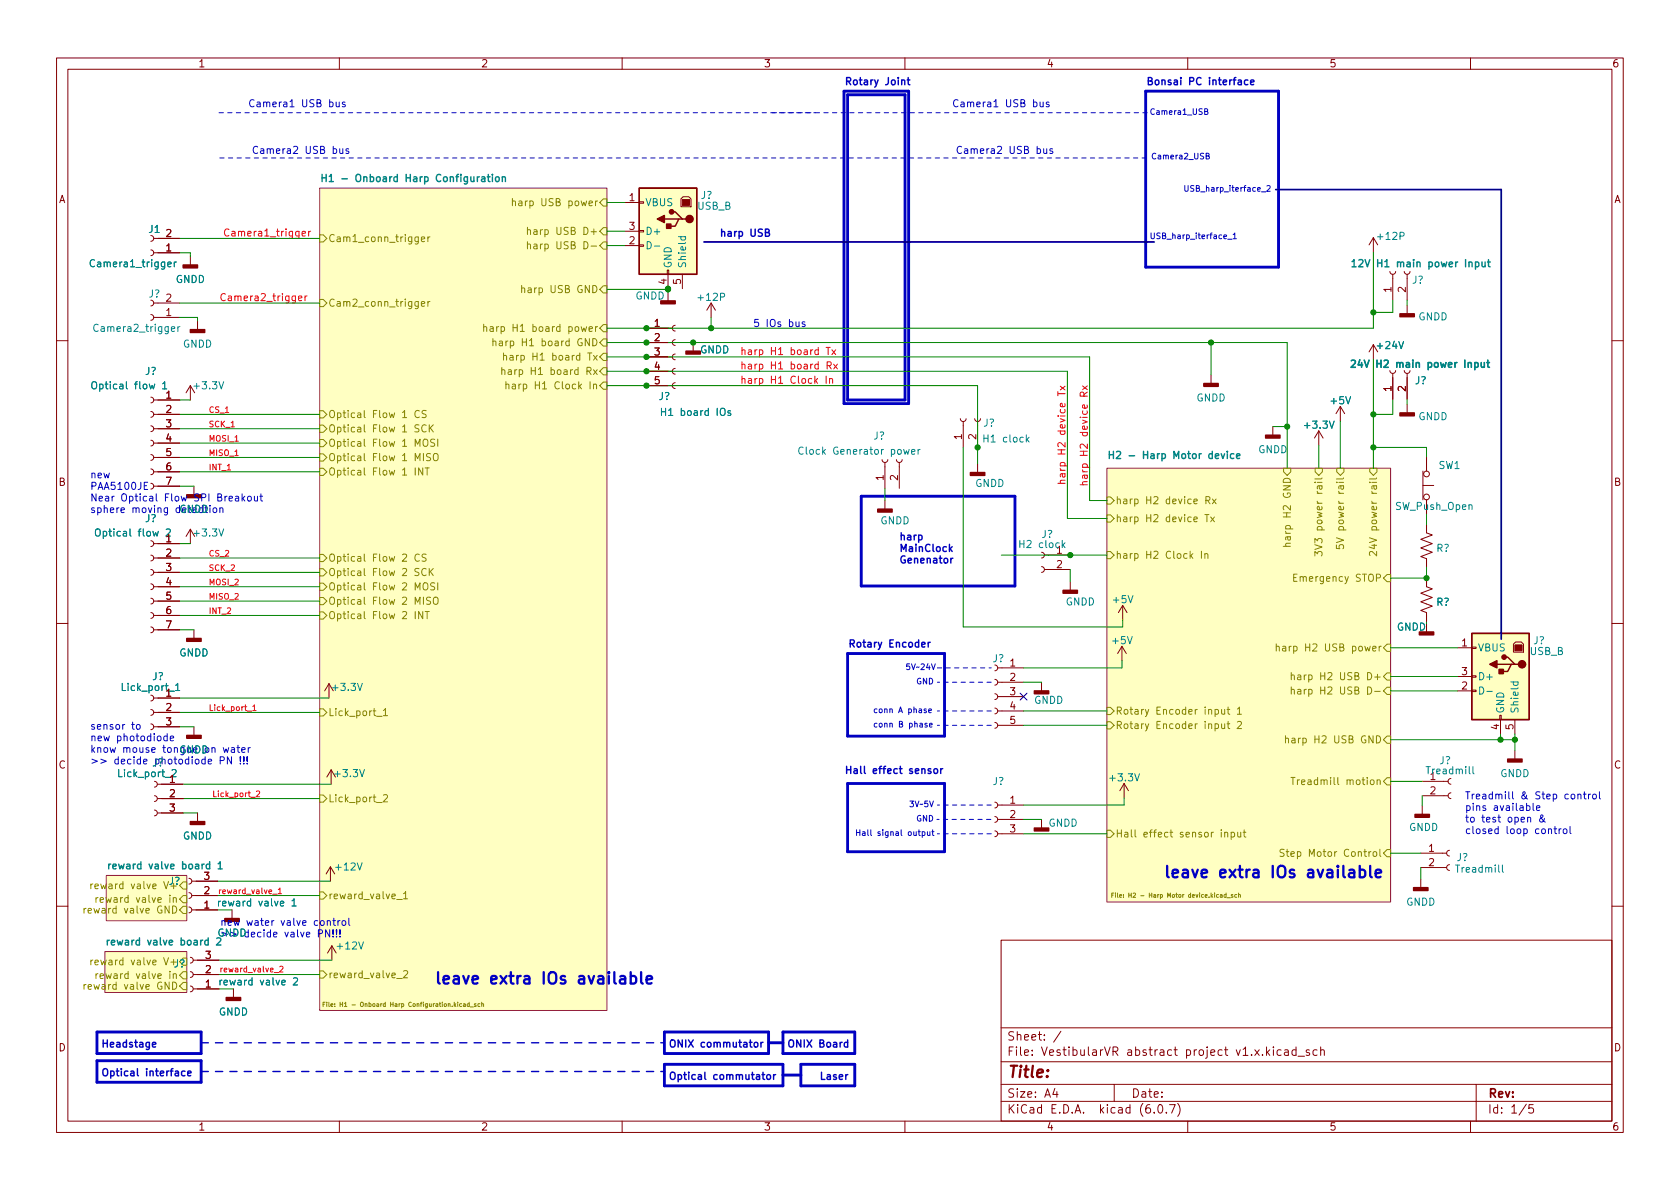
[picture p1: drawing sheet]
<svg xmlns="http://www.w3.org/2000/svg" width="297mm" height="210mm" viewBox="0 0 297 210" stroke-linecap="round" stroke-linejoin="round" font-family="sans-serif">
<g fill="none" stroke="#840000" stroke-width=".18">
<path d="M10 10.2h277v190.1h-277zM12 12.2h273v186.1h-273zM60 10.2v2M110 10.2v2M160 10.2v2M210 10.2v2M260 10.2v2M110.5 35.8h2.5M113 35.7h.8v.2h-.8zM120.4 35.2l.4-.4h1l.4 .4v1.4h-1.8zM26.7 41.7l.3 .1 .2 .4-.2 .3-.3 .2M26.7 44.2l.3 .1 .2 .4-.2 .4-.3 .1"/>
<path d="M26.7 53.1l.3 .1 .2 .4-.2 .3-.3 .2M26.7 55.6l.3 .2 .2 .3-.2 .4-.3 .1M27.2 42.2h4.5M27.2 44.7h4.5M27.2 53.6h4.5M27.2 56.1h4.5M33.7 45.3v1.6M34.9 56.8v1.5M110.5 43.4h2.5M110.5 40.9h2.5M113 43.3h.8v.3h-.8zM113 40.8h.8v.2h-.8z"/>
<path d="M114.3 58h4.6M118 47.7h.2v.8h-.2zM118.1 48.5v2.5M118.1 51.7v1.5M119.4 57.5l-.4 .2-.1 .3 .1 .4 .4 .1M120.6 48.5v2.5M125.7 53.6l-.7 1.3M125.7 53.6v2.5M125.7 53.6l.8 1.3M242.8 42v2.6M242.8 42l-.7 1.3M242.8 42l.8 1.3"/>
<path d="M245.7 48l.2 .4 .4 .1 .3-.1 .2-.4M246.3 48.5v4.6M248.3 48l.1 .4 .4 .1 .4-.1 .1-.4M248.8 48.5v4.6M248.8 54v1.5M10 60.2h2M26.7 77.8l.3 .2 .2 .4-.2 .3-.3 .2M26.7 75.3l.3 .2 .2 .3-.2 .4-.3 .1M26.7 72.8l.3 .1 .2 .4-.2 .3-.3 .2M26.7 70.2l.3 .2 .2 .3-.2 .4-.3 .1M27.2 78.4h4.5M27.2 75.8h4.5"/>
<path d="M27.2 73.3h4.5M27.2 70.7h4.5M33.7 68.2v2.5M33.7 68.2l-.8 1.3M33.7 68.2l.7 1.3M114.3 68.2h4.6M114.3 65.7h4.6M114.3 63.1h4.6M114.3 60.6h4.6M119.4 67.7l-.4 .1-.1 .4 .1 .4 .4 .1M119.4 65.1l-.4 .2-.1 .4 .1 .3 .4 .2M119.4 62.6l-.4 .2-.1 .3 .1 .4 .4 .1"/>
<path d="M119.4 60.1l-.4 .1-.1 .4 .1 .3 .4 .2M122.6 60.6v1.5M169.8 74l.1 .4 .4 .1 .4-.1 .1-.4M170.3 74.5v4.6M172.3 74l.2 .4 .3 .1 .4-.1 .2-.4M172.8 74.5v4.6M214.1 66.3v1.5M225 75.4v1.6M233.2 76.2l-.8 1.3M233.2 76.2v2.5M233.2 76.2l.7 1.3M237 71.9l-.8 1.2"/>
<path d="M237 71.9v2.5M237 71.9l.7 1.2M242.8 61l-.7 1.2M242.8 61v2.5M242.8 61l.8 1.2M245.7 65.5l.2 .4 .4 .1 .3-.1 .2-.4M246.3 66v4.6M248.3 65.5l.1 .4 .4 .1 .4-.1 .1-.4M248.8 66v4.6M248.8 71.5v1.5M285 60.2h2M26.7 98.2l.3 .1 .2 .4-.2 .3-.3 .2"/>
<path d="M26.7 95.6l.3 .2 .2 .3-.2 .4-.3 .1M26.7 85.5l.3 .1 .2 .4-.2 .3-.3 .2M26.7 82.9l.3 .2 .2 .3-.2 .4-.3 .1M26.7 80.4l.3 .1 .2 .4-.2 .4-.3 .1M27.2 98.7h4.5M27.2 96.1h4.5M27.2 86h4.5M27.2 83.4h4.5M27.2 80.9h4.5M33.7 93.6v2.5M33.7 93.6l-.8 1.3M33.7 93.6l.7 1.3"/>
<path d="M34.3 86v1.5M156 81.3l.1 .3 .4 .2 .3-.2 .2-.3M156.5 81.8v4.6M156.5 88.5v1.5M158.5 81.3l.1 .3 .4 .2 .4-.2 .1-.3M159 81.8v4.6M172.8 82v1.6M184.2 97.7l.3 .1 .2 .4-.2 .3-.3 .2M184.7 98.2h4.5M251.6 83.3v5.1M251.6 85.8h1.9M252.2 92.7v1.5l1 .4-2 .8 2 .7-2 .8 2 .8-2 .7 1 .4v1.5"/>
<path d="M252.2 80.8v2.5M10 110.2h2M26.7 110.9l.3 .1 .2 .4-.2 .3-.3 .2M26.7 108.3l.3 .2 .2 .3-.2 .4-.3 .1M26.7 105.8l.3 .1 .2 .4-.2 .4-.3 .1M26.7 103.2l.3 .2 .2 .4-.2 .3-.3 .2M26.7 100.7l.3 .2 .2 .3-.2 .4-.3 .1M27.2 111.4h4.5M27.2 108.8h4.5M27.2 106.3h4.5M27.2 103.8h4.5M27.2 101.2h4.5"/>
<path d="M34.3 111.4v1.5M175.9 117.6l.4 .1 .1 .4-.1 .4-.4 .1M176.4 118.1h4.6M184.2 100.2l.3 .1 .2 .4-.2 .4-.3 .1M184.7 100.7h4.5M189.2 102.9v1.5M198.4 114.3l-.8 1.3M198.4 114.3v2.5M198.4 114.3l.7 1.3M198.5 107.1l-.8 1.2M198.5 107.1v2.5M198.5 107.1l.8 1.2"/>
<path d="M252.2 102.2v1.6l1 .3-2 .8 2 .8-2 .7 2 .8-2 .7 1 .4v1.5M257.7 114.5h2.5M257.7 119.6h2.5M260.2 119.5h.8v.3h-.8zM260.2 114.4h.8v.3h-.8zM268 113.5h1l.4 .4v1.4h-1.8v-1.4zM285 110.2h2M26.7 128l.3 .2 .2 .3-.2 .4-.3 .1M26.7 125.5l.3 .1 .2 .4-.2 .3-.3 .2M26.7 122.9l.3 .2 .2 .3-.2 .4-.3 .1M27.2 128.5h4.5M27.2 126h4.5"/>
<path d="M27.2 123.4h4.5M27.3 138.2l.4 .1 .1 .4-.1 .3-.4 .2M27.8 138.7h4.6M34.3 128.5v1.5M58.2 120.9l-.8 1.3M58.2 120.9v2.5M58.2 120.9l.7 1.3M58.5 136.1l-.7 1.3M58.5 136.1v2.6M58.5 136.1l.8 1.3M175.9 127.8l.4 .1 .1 .4-.1 .3-.4 .2M175.9 125.2l.4 .2 .1 .3-.1 .4-.4 .1"/>
<path d="M175.9 122.7l.4 .1 .1 .4-.1 .3-.4 .2M175.9 120.1l.4 .2 .1 .3-.1 .4-.4 .2M176.4 128.3h4.6M176.4 125.7h4.6M176.4 123.2h4.6M176.4 120.6h4.6M184.1 120.6v1.6M198.8 138.6l-.8 1.2M198.8 138.6v2.5M198.8 138.6l.7 1.2M251.5 138.2h4.5M256.5 137.7l-.3 .1-.2 .4 .2 .3 .3 .2"/>
<path d="M257.7 122.2h2.5M260.2 122h.8v.3h-.8zM265.2 126.5h.2v.7h-.2zM265.3 127.2v2.6M267.8 127.2v2.6M267.8 132.7v1.5M27.3 143.3l.4 .1 .1 .4-.1 .3-.4 .2M27.3 140.7l.4 .2 .1 .3-.1 .4-.4 .1M27.8 143.8h4.6M27.8 141.2h4.6M33.4 155.3l.4 .2 .1 .3-.1 .4-.4 .1M33.4 157.9l.4 .1 .1 .4-.1 .3-.4 .2"/>
<path d="M33.9 155.8h4.6M33.9 158.4h4.6M34.9 143.8v1.5M58.4 153.3l-.7 1.3M58.4 153.3v2.5M58.4 153.3l.8 1.3M175.9 146.9l.4 .2 .1 .3-.1 .4-.4 .1M175.9 144.4l.4 .1 .1 .4-.1 .4-.4 .1M175.9 141.9l.4 .1 .1 .4-.1 .3-.4 .2M176.4 147.4h4.6M176.4 144.9h4.6M176.4 142.4h4.6"/>
<path d="M184.1 144.9v1.5M251.2 155.4v1.6M251.2 153.4h4.6M251.2 150.9h4.6M251.5 142.5v1.5M251.5 140.7h4.5M256.3 152.9l-.4 .2-.1 .3 .1 .4 .4 .1M256.3 150.4l-.4 .1-.1 .4 .1 .3 .4 .2M256.5 140.2l-.3 .2-.2 .3 .2 .4 .3 .1M10 160.2h2M33.4 160.4l.4 .1 .1 .4-.1 .4-.4 .1M33.7 169.3l.3 .1 .2 .4-.2 .4-.3 .1"/>
<path d="M33.7 171.8l.3 .2 .2 .3-.2 .4-.3 .1M33.7 174.4l.3 .1 .2 .4-.2 .3-.3 .2M33.9 160.9h4.6M34.2 169.8h4.5M34.2 172.3h4.5M34.2 174.9h4.5M41 160.9v1.5M41.3 174.9v1.5M58.7 167.3l-.8 1.2M58.7 167.3v2.5M58.7 167.3l.7 1.2M177 166.3h108v32h-108z"/>
<path d="M285 160.2h2M60 198.3v2M110 198.3v2M160 198.3v2M177 194.8h108M177 191.8h108M177 187.8h108M177 181.8h108M186.5 192.5l-.4 1h1M186.9 193v1M187.6 182.4l-1.3 1.9M197 191.8v3"/>
<path d="M204.1 196.7v.1M204.9 195.4l.2-.1a.81 .81 0 0 1 .6 .7 .81 .81 0 0 1-.3 .8h-.2a.81 .81 0 0 1-.6-.6 .81 .81 0 0 1 .3-.8zM206.2 196.7v.1M206.8 195.3h1l-.7 1.5M208.2 195.1a1.72 1.72 0 0 1 0 2.3M210 198.3v2M224.1 186.1l.4 .5M224.5 185.6l-.6 .6M225.1 185.1v.2M225.1 185.6v1M226.5 185.7l-.4-.1-.3 .3v.4l.1 .3h.6M227.1 185.7h.6l.1 .9"/>
<path d="M227.8 186l-.5 .1a.29 .29 0 0 0-.2 .2 .29 .29 0 0 0 .2 .3h.5M229.1 185.7l-.4-.1-.3 .3v.4l.2 .3h.5M229.1 185.1v1.5M229.5 186.8h1.1M231.5 185.7l-.4-.1-.2 .2 .1 .3 .5 .1v.4h-.6M232.9 185.7l-.5-.1-.3 .3v.4l.2 .3h.6M233.5 185.8l.2-.2 .4 .1v.9M233.5 185.1v1.5M260 198.3v2M261 191.8v6.5M269.9 195.3l-1.3 1.9M271.1 195.3h-.7l-.1 .7 .2-.1 .5 .1 .2 .2-.1 .5-.2 .1-.6-.1"/>
<circle cx="252.2" cy="87.9" r=".51"/>
<circle cx="252.2" cy="83.8" r=".51"/>
</g>
<g fill="#ffffc2" stroke="#ffffc2" stroke-width=".18">
<path d="M18.8 154.8h14.2v8h-14.2z"/>
<path d="M18.5 168.3h14.5v7.2h-14.5z"/>
<path d="M56.5 33.3h50.8v145.4h-50.8z"/>
<path d="M195.7 82.8h50.2v76.7h-50.2z"/>
<path d="M260.2 112h10.2v15.2h-10.2z"/>
<path d="M113 33.3h10.2v15.2h-10.2z"/>
</g>
<path d="M56.5 33.3h50.8v145.4h-50.8zM195.7 82.8h50.2v76.7h-50.2zM18.8 154.8h14.2v8h-14.2zM18.5 168.3h14.5v7.2h-14.5z" fill="none" stroke="#840084" stroke-width=".18"/>
<g fill="none" stroke="#848400" stroke-width=".18">
<path d="M90.6 35.7l.2-.2 .3 .1v.8M90.6 35.1v1.3M106 35.8l.7-.6h.6v1.2h-.6zM56.5 53h.6l.7 .6-.7 .6h-.6zM56.5 41.5h.6l.7 .7-.7 .6h-.6zM74.5 53.7l.6-.1-.1-.2-.3-.1-.2 .2 .1 .6h.4M74.5 42.3l.6-.1-.1-.3h-.3l-.2 .2 .1 .6h.4M75.7 41.9v.8M75.7 53.3v.9M76 53.3l-.3 .3M76 41.9l-.3 .2M85.5 57.9l.2-.1h.3l.1 .8"/>
<path d="M85.5 57.3v1.3M86.7 57.8h.5v.8M87.2 59.9v1.2M87.2 58.1h-.4l-.2 .2 .2 .3 .4-.1M92.2 51l.2-.1 .3 .1 .1 .7M92.2 50.5v1.2M93.3 43.3l.1-.1h.3l.1 .8M93.3 40.7l.1-.1 .3 .1 .1 .8M93.3 40.2v1.3M93.3 42.7v1.3M94.4 43.2h.5l.1 .8M94.4 40.7h.5l.1 .8"/>
<path d="M95 43.5h-.5l-.2 .2 .2 .3 .5-.1M95 40.9l-.5 .1-.2 .2 .2 .3 .5-.1M105.7 57.8l-.4 .2M106 40.9l.7-.6h.6v1.2h-.6zM106.7 42.8h.6v1.3h-.6l-.7-.7zM106.7 50.5h.6v1.3h-.6l-.7-.6zM106.7 59.9h.6v1.3h-.6l-.7-.6zM106.7 57.4h.6v1.3h-.6l-.7-.7zM56.5 77.7h.6l.7 .7-.7 .6h-.6zM56.5 75.2h.6l.7 .6-.7 .6h-.6zM56.5 72.6h.6l.7 .7-.7 .6h-.6zM74.1 75.2l-.5-.1-.2 .1v.4l.6 .2 .1 .3-.3 .3-.4-.1"/>
<path d="M74.1 72.7a.6 .6 0 0 0-.8 .4 .6 .6 0 0 0 .6 .7l.2-.1M74.9 77.8l.2-.1a.43 .43 0 0 1 .6 .4v.4a.42 .42 0 0 1-.5 .4 .42 .42 0 0 1-.4-.4zM75.3 75.2a.6 .6 0 0 0-.8 .5 .6 .6 0 0 0 .6 .7l.2-.1M75.3 72.6h-.4l-.2 .1v.4l.5 .2 .1 .3-.2 .2h-.5M75.9 75.1v1.3M76.1 75.7l.5 .7M76.6 75.1l-.7 .7M76.9 77.7h-.5l-.2 .1v.3l.5 .3 .2 .3-.3 .2h-.5M77.4 77.7v1.2M87.2 60.4l.1-.1 .3 .1 .1 .7M88.3 60.4h.5v.7M88.7 65.5l.2-.1h.3l.1 .8"/>
<path d="M88.7 65v1.2M88.8 60.6l-.4 .1-.2 .1 .2 .3h.4M89 63l.2-.2 .3 .1 .1 .8M89 62.4v1.3M89.4 68l.2-.1 .3 .1 .1 .8M89.4 67.5v1.3M89.9 65.4h.5v.8M90.2 62.9h.5v.8M90.4 65.7h-.4l-.2 .2 .2 .3h.4M90.6 68h.5v.8M90.7 63.1l-.4 .1-.2 .2 .2 .3 .4-.1M91.1 68.2l-.4 .1-.2 .2 .2 .3 .4-.1"/>
<path d="M106 65.7l.7-.7h.6v1.3h-.6zM106.7 67.6h.6v1.2h-.6l-.7-.6zM106.7 62.5h.6v1.2h-.6l-.7-.6zM56.5 82.8h.6l.7 .6-.7 .7h-.6zM56.5 80.3h.6l.7 .6-.7 .6h-.6zM56.5 98h.6l.7 .7-.7 .6h-.6zM73.4 82.7v1.3M74.1 98.1a.6 .6 0 0 0-.8 .4 .6 .6 0 0 0 .6 .7l.2-.1M74.7 82.7v1.3l-.7-1.3v1.3M74.9 80.2v1.3M75.2 82.7h.7M75.3 98h-.4l-.2 .1v.4l.5 .2 .1 .3-.2 .2h-.5"/>
<path d="M75.5 82.7v1.3M76.1 80.3l-.4-.1-.2 .1v.4l.5 .2 .1 .3-.2 .3-.5-.1M76.8 80.3l.1-.1a.43 .43 0 0 1 .6 .4v.4a.42 .42 0 0 1-.5 .5 .42 .42 0 0 1-.4-.5v-.4zM195.7 87.9h.6l.7 .6-.7 .6h-.6zM195.7 91.1h.6l.7 .6-.7 .6h-.6zM195.7 97.5h.6l.7 .7-.7 .6h-.6zM210.5 98.3l.4 .4M210.9 97.9l-.5 .5M212.4 97.5v1.2M213 98l.2-.1 .3 .1 .1 .7M213 91h.8M213 97.9v.8"/>
<path d="M213.2 88.5l.6-.1 .1-.2v-.3l-.7-.1v1.3M213.4 91v1.3M213.5 88.5l.4 .6M214.1 91.4l.6 .9M214.4 88.2l.6 .9M214.7 91.4l-.6 .9M215 88.2l-.6 .9M226.9 96.6h1.3M226.9 82.8h1.3v.6l-.6 .7-.7-.7zM228.2 96.1h-.8l-.1 .3 .1 .2M232.5 98.3v-.8l.5 .4 .1-.3h.5l.1 .2-.1 .5M232.5 96.3l1.2 .4-1.2 .5"/>
<path d="M232.5 82.8h1.3v.6l-.6 .7-.7-.7zM236.3 96.4v.6h.6l-.1-.1v-.5l.2-.1 .4 .1 .2 .2-.2 .4M236.3 95.1l1.3 .4-1.3 .4M236.3 82.8h1.3v.6l-.6 .7-.7-.7zM242.2 82.8h1.3v.6l-.7 .7-.6-.7zM243 96.2v.8l-.9-.3M243.4 97.5v.8l-.9-.8-.4 .3 .1 .4M56.5 100.6h.6l.7 .6-.7 .6h-.6zM56.5 105.7h.6l.7 .6-.7 .6h-.6zM56.5 103.1h.6l.7 .7-.7 .6h-.6zM56.5 108.2h.6l.7 .6-.7 .7h-.6zM73.4 108.1v1.3"/>
<path d="M74.1 100.6l-.5-.1-.2 .1v.4l.6 .2 .1 .3-.3 .3-.4-.1M74.7 108.1v1.3l-.7-1.3v1.3M74.9 103.2l.2-.1a.43 .43 0 0 1 .6 .4v.4a.42 .42 0 0 1-.5 .4 .42 .42 0 0 1-.4-.4zM74.9 105.6v1.3M75.2 108.1h.7M75.3 100.6a.6 .6 0 0 0-.8 .5 .6 .6 0 0 0 .6 .7l.2-.1M75.5 108.1v1.3M75.9 100.5v1.3M76.1 101.1l.5 .7M76.1 105.7l-.4-.1-.2 .1v.4l.5 .2 .1 .3-.2 .3-.5-.1M76.6 100.5l-.7 .7M76.8 105.7l.1-.1a.43 .43 0 0 1 .6 .4v.4a.42 .42 0 0 1-.5 .5 .42 .42 0 0 1-.4-.5v-.4z"/>
<path d="M76.9 103.1h-.5l-.2 .1v.3l.5 .3 .2 .3-.3 .2h-.5M77.4 103.1v1.2M225.6 114.4l.2-.1h.3l.1 .8M225.6 113.9v1.2M226.8 114.3h.5v.8M227.3 114.6h-.4l-.2 .2 .2 .3h.4M228.3 119.5l.2-.1h.3l.1 .8M228.3 118.9v1.3M228.7 102.1h.5M229.3 101.5h-.6v1.3h.6M229.5 119.4h.4l.1 .8M230 119.7h-.4l-.2 .2 .2 .3 .4-.1"/>
<path d="M245.2 101.6h.7v1.3h-.7l-.6-.7zM245.2 119h.7v1.3h-.7l-.6-.7zM245.2 113.9h.7v1.3h-.7l-.6-.7zM56.5 125.3h.6l.7 .7-.7 .6h-.6zM66.6 126.7h.9M67.8 125.6l.4-.3v1.3M67.8 126.6h.7M195.7 125.1h.6l.7 .6-.7 .7h-.6zM195.7 127.6h.6l.7 .7-.7 .6h-.6zM216 125.5l.1 .7 .3 .1 .1-.1M216 128l.1 .8h.3l.1-.1M216.5 125.5v.8"/>
<path d="M216.5 128v.8M217 125.5h.4M217 128h.4M217.1 125v1.1l.3 .2M217.1 127.6v1.1l.3 .1M218.8 125.4l.3-.4v1.3M218.8 127.7l.5-.1 .2 .3-.8 .9h.8M218.8 126.3h.7M227.3 130.7l.2-.2 .3 .1v.8M227.3 130.1v1.3M228.2 137.5h.8M228.3 122l.2-.1 .3 .1 .1 .7"/>
<path d="M228.3 121.5v1.2M228.4 130.6h.5l.1 .8M228.6 137.5v1.2M229 130.8l-.4 .1-.2 .2 .2 .3 .4-.1M229.4 137.9v.8M229.5 122h.4l.1 .7M229.8 137.9l-.4 .2M230 122.2l-.4 .1-.2 .1 .2 .3h.4M230.6 121.9v.8M231 121.9l-.4 .2M243.5 138l.2-.1 .3 .1v.7M245.2 137.5h.7v1.3h-.7l-.6-.6z"/>
<path d="M245.2 130.2h.7v1.2h-.7l-.6-.6zM245.2 121.5h.7v1.3h-.7l-.6-.6zM16.1 156.3v.9M16.4 156.3l-.3 .3M16.8 156.7l.6-.1-.1-.2-.3-.1-.2 .2v.6h.5M17 158.7v.9M17.3 158.7l-.3 .3M17.7 159.1l.6-.1-.1-.2-.3-.1-.2 .2 .1 .6h.4M30.6 158.8l.2-.1 .3 .1 .1 .8M32.4 156h.6v1.2h-.6l-.7-.6zM32.4 158.4h.6v1.2h-.6l-.7-.6zM56.5 157.7h.6l.7 .7-.7 .6h-.6z"/>
<path d="M56.5 140.6h.6l.7 .6-.7 .7h-.6zM67.8 140.6l.5-.1 .2 .4-.8 .9h.8M70.1 159.1h1M71.4 158l.3-.3v1.2M71.4 158.9h.7M195.7 146.8h.6l.7 .6-.7 .7h-.6zM196.6 158.3h.2M196.9 157.9h-.3v.8M197.2 157.9v.1M197.2 158.2v.5M197.6 157.9v.7l.1 .1M215.9 146.7v.2"/>
<path d="M215.9 147.2v.8M216.5 147.3l.2-.1h.3l.1 .8M216.5 147.2v.8M217 158.8h.5M217.7 147.2h.3l.3 .2-.1 .6h-.5M217.7 147.2v1.2M218 158.2l-.3 .1 .3 .2v.2h-.3M218.7 158.2h-.2l-.2 .1 .1 .4h.3M218.8 147.2l.1 .8h.3l.2-.1M219 158.3l.3-.1v.5M219 157.9v.8M219.4 147.2v.8"/>
<path d="M219.8 147.2h.5M220 146.7v1.1l.3 .2M227 150.2h-.4l-.2 .1v.4l.5 .2 .1 .3-.2 .2h-.5M227.4 150.6h.5M227.6 150.2v1.1l.3 .1M244 150.2v1.1l.2 .1M245.2 150.2h.7v1.3h-.7l-.6-.6zM14.9 160.6v.9M14.9 174.1v.8M15.2 160.6l-.3 .3M15.2 174.1l-.3 .2M15.6 161.1l.6-.2-.1-.2-.3-.1-.2 .2v.6h.5"/>
<path d="M15.6 174.5l.6-.1-.1-.2-.3-.1-.2 .2v.6h.5M16.1 169.8v.8M16.4 169.8l-.3 .2M16.8 170.2l.6-.1-.1-.3h-.3l-.2 .2v.6h.5M17 172.2v.8M17.3 172.2l-.3 .2M17.7 172.6l.6-.1-.1-.3h-.3l-.2 .2 .1 .6h.4M30.6 172.3l.2-.1h.3l.1 .8M32.4 160.3h.6v1.2h-.6l-.7-.6zM32.4 171.8h.6v1.3h-.6l-.7-.6zM32.4 173.7h.6v1.3h-.6l-.7-.6zM56.5 171.7h.6l.7 .6-.7 .7h-.6z"/>
<path d="M57.1 177.6h.3M57.5 177.2h-.4v.8M57.8 177.2v.1M57.8 177.5v.5M58.1 177.2v.7l.1 .1M58.5 177.7h.4l-.1-.2-.3 .1v.4h.3M70.1 173h1M71.4 171.8l.4-.2 .3 .4-.8 .9h.8M81.9 177.5h.3l.1 .5M82.3 177.7l-.4 .1 .1 .2h.3M83 177.5h-.3l-.1 .1 .1 .4h.3M83 177.2v.8"/>
<path d="M83.1 178.1h.6M84.2 177.5l-.3 .1 .3 .2v.2h-.3M84.8 177.5h-.2l-.1 .1 .1 .4h.2M85.2 177.6l.3-.1v.5M85.2 177.2v.8"/>
</g>
<g fill="none" stroke="#008484" stroke-width=".25">
<path d="M56.9 30.8v1.3M56.9 31.4h.8M57.7 30.8v1.3M58.2 31.2l.4-.4v1.3M58.2 32.1h.7M87.7 31.4l.1-.1 .4 .1 .1 .5-.2 .1-.3 .1-.1-.1zM88.8 31.4l.2-.1h.3l.1 .8M88.8 31.3v.8M239.1 46.3l.3-.4v1.3M239.1 47.2h.7M262 46.3l.1 .8 .3 .1 .2-.1M262.6 46.3v.9"/>
<path d="M263 46.3h.5M263.2 45.9v1.1l.3 .2M196.1 79.8v1.3M196.9 79.8v1.3M197.4 79.9l.5-.1 .2 .4-.8 .9h.8M238.9 63.8l.5-.1 .2 .4-.7 .9h.7M261.9 64.1l.1 .8 .3 .1 .1-.2M262.4 64.1v.9M262.9 64.1h.5M263.1 63.7v1.1l.3 .2M196.1 80.4h.8M218.1 80.3l-.3-.1-.3 .3 .2 .5h.4"/>
<path d="M218.6 80.7l.6-.2v-.2l-.4-.1-.2 .2 .1 .6h.5M19.2 152.8v.8M19.6 152.8l-.4 .2M38.6 152.7l.3-.3v1.2M38.6 153.6h.7M19 166.3v.8M19.3 166.3l-.3 .2M38.3 166l.5-.2 .2 .4-.7 .9h.7"/>
</g>
<g fill="none" stroke="#008484" stroke-width=".18">
<path d="M30.8 46.3v.9M31.2 46.3l-.4 .3M31.4 57.8v.8M31.8 57.8l-.4 .2M114.4 42.7a.64 .64 0 0 1 .8 .7 .64 .64 0 0 1-.8 .6zM115.7 43.5h1M120 41.9h1.2M120.4 41.9v.3l.2 .3 .6-.2v-.4M16.4 67.6l.1-.1a.43 .43 0 0 1 .6 .4v.4a.42 .42 0 0 1-.4 .5 .42 .42 0 0 1-.5-.5v-.4zM28.8 67.9l.3-.4v1.3M28.8 68.8h.7M117 72.2v1.3"/>
<path d="M117 72.8h.7M129.2 72.7l-.3-.1-.2 .2v.2l.5 .1v.3h-.5M142 79.2a.6 .6 0 0 0-.8 .4 .6 .6 0 0 0 .6 .7l.2-.1M161.2 79.9l.6-.1-.1-.3h-.3l-.2 .2v.6h.5M162.3 79.5v.8M162.7 79.5l-.4 .2M181.6 77.7l.3 .5M181.9 77.3l-.4 .5M17.1 93.6l.1-.1a.43 .43 0 0 1 .5 .5v.4a.42 .42 0 0 1-.4 .4 .42 .42 0 0 1-.4-.4v-.4zM29.4 93.7l.5-.2 .2 .4-.8 .9h.8M187.9 96.4l.4 .4M188.3 96l-.5 .5"/>
<path d="M30.4 136.2l.5-.1 .2 .3-.7 .9h.7M31.1 121.2l.3-.4v1.3M31.1 122.1h.7M260.4 135.6v1.1l.2 .1M261.6 121.5a.64 .64 0 0 1 .8 .6 .64 .64 0 0 1-.8 .6zM262.9 122.3h1M267.1 120.6h1.3M267.6 120.6v.4l.2 .2 .6-.1v-.5M38.6 159.4v.8M39 159.4l-.4 .2M51.6 159.3l.4-.4v1.3M265.6 153v1.1l.2 .1"/>
<path d="M38.9 173.3v.9M39.2 173.3l-.3 .3M51.6 160.2h.8M51.9 173l.5-.1 .2 .4-.8 .9h.8"/>
</g>
<g fill="#840000" stroke="#840000" stroke-width=".25">
<path d="M182.9 146.4h2.5v.5h-2.5z"/>
<path d="M182.9 122.2h2.5v.5h-2.5z"/>
<path d="M32.4 46.9h2.5v.5h-2.5z"/>
<path d="M223.8 77h2.5v.5h-2.5z"/>
<path d="M247.5 73h2.6v.5h-2.6z"/>
<path d="M247.5 55.5h2.6v.5h-2.6z"/>
<path d="M40 176.4h2.5v.5h-2.5z"/>
<path d="M263.4 117.5l1.3-.7v1.3z"/>
<path d="M265 118.4h.8v.7h-.8z"/>
<path d="M249.9 157h2.6v.5h-2.6z"/>
<path d="M250.2 144h2.5v.5h-2.5z"/>
<path d="M33.7 58.3h2.5v.5h-2.5z"/>
<path d="M116.8 53.2h2.6v.5h-2.6z"/>
<path d="M116.2 38.7l1.3-.6v1.3z"/>
<path d="M117.9 39.6h.7v.8h-.7z"/>
<path d="M251 111.8h2.5v.5h-2.5z"/>
<path d="M33.7 145.3h2.5v.5h-2.5z"/>
<path d="M121.3 62.1h2.5v.5h-2.5z"/>
<path d="M33 130h2.6v.6h-2.6z"/>
<path d="M212.9 67.8h2.5v.5h-2.5z"/>
<path d="M188 104.4h2.5v.5h-2.5z"/>
<path d="M155.2 90h2.5v.5h-2.5z"/>
<path d="M33 112.9h2.6v.5h-2.6z"/>
<path d="M171.6 83.6h2.5v.5h-2.5z"/>
<path d="M266.6 134.2h2.5v.5h-2.5z"/>
<circle cx="269.1" cy="117.5" r=".63"/>
<circle cx="265.9" cy="116.2" r=".38"/>
<circle cx="121.9" cy="38.7" r=".63"/>
<circle cx="118.7" cy="37.5" r=".38"/>
</g>
<path d="M113 33.3h10.2v15.2h-10.2zM117.5 38.7h2.5M118.7 37.5h.7l1.2 1.2h.7M120.6 38.7h-.6l-.6 1.3h-1.3M260.2 112h10.2v15.2h-10.2zM264.7 117.5h2.5M265.9 116.2h.7l1.2 1.3h.7M267.8 117.5h-.6l-.6 1.2h-1.3" fill="none" stroke="#840000" stroke-width=".25"/>
<g fill="#840000" stroke="#840000" stroke-width=".18">
<path d="M267.8 114h1.3v1.1h-1.3z"/>
<path d="M120.6 35.3h1.3v1h-1.3z"/>
</g>
<g fill="none" stroke="#f00" stroke-width=".18">
<path d="M52.8 52.8l.6-.2-.1-.2-.3-.1-.2 .2v.6h.5M53.4 41.3l.6-.1v-.2l-.4-.1-.2 .2 .1 .6h.5M53.9 52.3v.9M54.3 52.3l-.4 .3M54.6 40.9v.8M54.9 40.9l-.3 .2M144.2 67.3l.4 .5M144.6 66.9l-.5 .5M146.1 66.5v1.3M146.1 61.4h.7M146.2 64.6h.7l.1-.2-.1-.3-.7-.1v1.2M146.4 61.4v1.3"/>
<path d="M146.5 64.6l.5 .6M146.7 67.1l.2-.2 .3 .1v.8M146.7 66.9v.9M147.1 61.9l.7 .8M147.4 64.4l.7 .8M147.8 61.9l-.7 .8M148.1 64.4l-.7 .8M187 69.3v.7M187 69.6h1.3M187.5 68.3l.8 .7M188.3 68.3l-.8 .7M191.4 68.2l.8 .7"/>
<path d="M191.6 70.1v-.6l-.2-.2-.3 .1-.1 .7h1.2M192.2 69.3l-.6 .5M192.2 68.2l-.8 .7M43.7 125.7h.8M44.7 124.9l.3-.3v1.1M44.7 125.7h.6M45.3 140l.4-.1 .2 .3-.6 .7h.6M48.2 158.1h.8M49.2 157.3l.3-.3v1M49.2 158h.6M48.5 172h.8M49.5 171l.3-.1 .2 .3-.6 .7h.6"/>
</g>
<g fill="none" stroke="#0000c2" stroke-width=".25">
<path d="M160.4 14.1h.5M160.6 13.7v1.1l.3 .2M220.6 14.2l-.3-.1-.3 .3 .1 .5h.5M221.1 14.6l.6-.2v-.2l-.4-.1-.2 .2 .1 .6h.5M135.3 41.1h.6l.1-.2-.1-.3-.6-.1v1.3h.5l.2-.1 .1-.3-.3-.3M168 97l.4 .5M168.4 96.7l-.5 .5M168.5 98.7l-.4 .3M164.1 113.6v.8M164.5 113.6l-.4 .2M164.6 136l-.3-.1-.2 .2v.2l.5 .1v.3h-.5M165.2 136.1l.2-.2 .3 .2 .1 .4-.1 .2-.3 .1-.2-.1z"/>
<path d="M166.3 135.9v.9M166.7 135.9l-.4 .3M27 184.7l.6-.1-.1-.2-.4-.1-.1 .2v.6h.5M32.7 189.5l-.4-.1-.2 .2 .1 .6h.5M33.2 189.8l.6-.1-.1-.2-.3-.1-.2 .2v.6h.5M133.4 184.4l.2-.1 .3 .1 .1 .5-.1 .2-.3 .1-.2-.2zM134.5 184.3v.9M134.9 184.3l-.4 .3M135.7 190.1l.3-.1 .2 .3v.3l-.2 .3-.3-.1-.1-.2zM136.8 190v.9M137.1 190l-.3 .3M149.9 184.4l-.4-.1-.2 .3 .1 .5h.5"/>
<path d="M149.9 183.9v1.3"/>
</g>
<g fill="none" stroke="#0000c2" stroke-width=".18">
<path d="M59.4 18l.1 .8 .3 .1 .2-.1M60 18v.9M61 18.1l-.3-.1-.2 .2 .1 .2 .4 .1v.3h-.5M183.9 18l.1 .8 .3 .1 .1-.1M184.4 18v.9M185.5 18.1l-.3-.1-.2 .2v.2l.5 .1v.3h-.5M213 19.7h.4l.1-.4-.5-.1v1h.4l.2-.3-.3-.2M60.1 26.3v.8h.3l.2-.1M60.6 26.3v.8M61.6 26.4l-.3-.1-.1 .2v.2l.4 .1v.3h-.4M184.5 26.3l.1 .8h.3l.2-.1M185.1 26.3v.8"/>
<path d="M186.1 26.4l-.3-.1-.2 .2 .1 .2 .4 .1v.3h-.5M213.3 27.6l.4-.1v-.3l-.4-.1v1h.3l.2-.3-.2-.2M223 33.9h.8M224 32.9l.4-.1 .2 .3-.6 .7h.6M140.7 56.9l.1 .8 .3 .1 .2-.2M141.3 56.9v.9M142.3 57l-.3-.1-.2 .2 .1 .2 .4 .1v.3h-.5M217.1 42.3h.7M218 41.5l.3-.3v1M218 42.2h.6M25.5 85.9h.4M26.1 85.3h-.6v1.3h.6"/>
<path d="M37.8 89.9l.3-.1 .2 .2v.4l-.2 .2h-.3l-.1-.2zM38.9 89.9l.2-.1 .3 .1v.7M38.9 89.8v.8M41.7 87.8h.4l.1 .8M42.2 88.1h-.4l-.2 .2 .2 .3 .4-.1M42.8 87.3v1.3M42.9 88.1l.4 .5M43.3 87.8l-.5 .4M43.9 87.8h.3l.2 .2v.4l-.2 .2-.3-.1-.1-.1zM45 87.8v.7l.3 .1 .2-.1M45.5 87.8v.8M45.9 87.8h.5"/>
<path d="M46.1 87.3v1.1l.3 .2M23.3 128.1h.5M23.5 127.7v1.1l.3 .2M24.2 128.2l.3-.1 .3 .3v.3l-.3 .3-.3-.1-.1-.2zM29.6 130.2h-.4l-.2 .2 .1 .5h.5M29.6 129.7v1.3M30.1 130.6l.6-.1-.1-.3h-.3l-.2 .1 .1 .6h.4M38.9 134.5l.6-.1 .2-.2-.1-.3-.7-.1v1.3M39.5 132.2l.2 .8 .3-.6 .2 .6 .2-.8M40.9 132.3h.5l.1 .7M40.9 133.8v1.3l-.7-1.3v1.3M41.5 132.5l-.5 .1-.1 .1 .1 .3h.5"/>
<path d="M41.9 132.2h.5M42.1 131.8v1.1l.3 .1M42.5 135v.1M42.5 133.8v.8M42.7 132.6l.6-.1v-.2l-.4-.1-.2 .2 .1 .6h.5M43.1 135v.1M43.1 133.8v.8M43.7 135v.1M43.7 133.8v.8M43.9 132.2v.8M44.3 132.2l-.4 .2M163.8 125.4h-.3l-.1 .1v.1l.4 .1v.3h-.4"/>
<path d="M163.9 127.9h-.2l-.2 .1 .1 .2 .3 .1v.2h-.4M164.2 125.7l.5-.1-.1-.2h-.3l-.1 .1 .1 .5h.3M164.3 128.2l.5-.1v-.2h-.3l-.2 .1 .1 .5h.4M162.3 147.1h.4M162.5 146.7v.9l.2 .1M163.1 147.1h.2l.2 .2-.1 .4h-.3M163.1 147.1v1M164 147.1v.6h.4M164.4 147.1v.6M164.8 147.1h.3M164.9 146.7v.9l.2 .1M269.9 142.5h.4l.2 .2-.1 .6h-.5"/>
<path d="M270.1 144.6l.2-.1 .3 .1v.8M271.1 142.1v1l.1 .2M271.7 142.9l.6-.1-.1-.3h-.3l-.2 .2v.6h.5M273.1 144.7l-.3 .5a.35 .35 0 0 1-.5 .1 .35 .35 0 0 1 0-.5l.5-.5v-.1h-.3a1.21 1.21 0 0 0 .7 1.2M273.8 146.7l.2-.1h.3v.8M274.8 146.6h.4M274.9 146.1v1.1l.3 .2M275.7 146.6v.8M276 146.6l-.3 .2M276.4 146.7l.2-.1 .4 .1 .1 .5-.2 .2h-.3l-.2-.1zM277.6 146.1v1.1l.2 .2M277.8 140.6l.2-.2 .4 .2v.4l-.1 .2-.3 .1-.2-.1z"/>
<path d="M279 140.6l.2-.2 .3 .1v.8M279 140.4v.9M280 140.4h.4M280.1 140v1.1l.3 .2M280.9 140.4v.9M281.2 140.4l-.3 .3M281.6 140.6l.2-.2 .4 .2 .1 .4-.2 .2-.3 .1-.2-.1zM282.8 140v1.1l.2 .2M56.3 165.1l.6-.1 .1-.2v-.3l-.7-.1v1.3M57.9 162.9l.1-.1 .4 .1v.7M57.9 162.8v.8M58.3 164.4v1.3l-.7-1.3v1.3"/>
<path d="M58.8 162.8h.5M58.9 165.6v.1M58.9 164.4v.8M59 162.4v1.1l.3 .1M59.5 165.6v.1M59.5 164.4v.8M59.7 162.8v.8M60.1 162.8l-.4 .2M60.1 165.6v.1M60.1 164.4v.8M60.6 162.9l.3-.1 .2 .2v.4l-.2 .2h-.3l-.1-.2zM61.7 162.4v1.1l.2 .1"/>
</g>
<path d="M238.6 153.9l.2-.1 .6 .1 .1 1.2M239.5 154.3l-.7 .1a.4 .4 0 0 0-.3 .4 .4 .4 0 0 0 .3 .3l.7-.1M240.4 153.9l.6-.1 .4 .4v.6l-.2 .2-.2 .1-.6-.1M240.4 153.1v2M242.3 153.1v1.8l.2 .2M243.2 154.5l1-.2-.1-.4-.6-.1-.3 .3 .1 .9 .2 .1 .6-.1M109.7 172.7l.2-.1 .6 .1v1.2M110.5 173.1l-.6 .1a.4 .4 0 0 0-.3 .4 .4 .4 0 0 0 .3 .3l.6-.1M111.5 172.7l.6-.1 .4 .4v.6l-.2 .2-.2 .1-.6-.1M111.5 171.9v2M113.4 171.9v1.7l.2 .3M114.3 173.3l1-.2-.1-.4-.6-.1-.3 .3 .1 .9 .2 .1 .6-.1" fill="none" stroke="#0000c2" stroke-width=".41"/>
<path d="M38.7 19.9h105.4M136.5 19.9h66.7M38.9 27.9h164.3M165.7 118.1h9.6M175.3 120.6h-9.6M175.3 128.3h-9.6M175.3 125.7h-9.6M175.2 144.9h-9.5M175.3 142.4h-9.6M175.3 147.4h-9.6" fill="none" stroke="#0000c2" stroke-width=".18" stroke-dasharray=".8 .8"/>
<g fill="none" stroke="#0000c2" stroke-width=".51">
<path d="M149.2 16.1h11.5v55.3h-11.5zM149.9 16.8h10.1v53.9h-10.1zM202.6 16.1h23.5v31.1h-23.5zM152.3 87.8h27.2v15.8h-27.2zM149.9 115.6h17.1v14.6h-17.1zM149.9 138.6h17.1v12h-17.1zM17.1 182.5h18.5v3.8h-18.5zM17.1 187.6h18.5v3.8h-18.5zM117.5 188.2h20.9v3.8h-20.9zM117.5 182.5h18.4v3.8h-18.4zM135.9 184.4h2.5M138.4 182.5h12.7v3.8h-12.7z"/>
<path d="M138.4 190.1h3.2M141.6 188.2h9.5v3.8h-9.5z"/>
</g>
<path d="M35.6 184.4h81.9M35.6 189.5h81.9" fill="none" stroke="#0000c2" stroke-width=".25" stroke-dasharray="1.3 1.3"/>
<path d="M225.6 33.5h39.8v79.5M124.5 42.8h79.6" fill="none" stroke="#000084" stroke-width=".3"/>
<g fill="none" stroke="#008400" stroke-width=".18">
<path d="M107.3 35.8h3.2M31.7 56.1h3.2v.7M31.7 44.7h2v.6M31.7 42.2h24.8M31.7 53.6h24.8M107.3 51.2h10.8M107.3 43.4h3.2M107.3 40.9h3.2M118.1 51v.7M125.7 56.1v1.9M242.8 44.6v13.4h-135.5M246.3 53.1v2.1h-3.5"/>
<path d="M248.8 53.1v.9M31.7 70.7h2M31.7 73.3h24.8M31.7 75.8h24.8M31.7 78.4h24.8M107.3 65.7h81.4v26h7M107.3 60.6h120.3v22.2M107.3 63.1h85.4v25.4h3M107.3 68.2h65.5v13.8M170.3 79.1v31.8h28.2v-1.3M214.1 60.6v5.7M225 75.4h2.6"/>
<path d="M233.2 78.7v4.1M237 74.4v8.4M242.8 63.5v19.3M242.8 79.1h9.4v1.7M246.3 70.6v2.7h-3.5M248.8 70.6v.9M31.7 83.4h24.8M31.7 80.9h24.8M31.7 86h2.6M31.7 98.7h24.8M31.7 96.1h2M156.5 86.4v2.1"/>
<path d="M177 98.2h18.7M252.2 90.9v1.8M31.7 103.8h24.8M31.7 101.2h24.8M31.7 106.3h24.8M31.7 111.4h2.6M31.7 108.8h24.8M189.2 100.7v2.2M198.4 116.8v1.3h-17.4M245.9 114.5h11.8M245.9 119.6h11.8M252.2 100.3v1.9h-6.3"/>
<path d="M31.7 123.4h26.5M31.7 128.5h2.6M31.7 126h24.8M32.4 138.7h26.1M181 125.7h14.7M181 128.3h14.7M181 120.6h3.1M245.9 130.8h21.9M245.9 138.2h5.6M245.9 122.2h11.8M265.3 129.8v1M267.8 129.8v2.9"/>
<path d="M32.4 143.8h2.5M32.4 141.2h24.1M38.5 155.8h19.9M38.5 158.4h18M181 147.4h14.7M181 144.9h3.1M198.8 141.1v1.3h-17.8M245.9 150.9h5.3M251.2 153.4v2M251.5 140.7v1.8M38.5 160.9h2.5M38.7 172.3h17.8"/>
<path d="M38.7 174.9h2.6M38.7 169.8h20"/>
</g>
<path d="M180.4 122.6l1.2 1.2M181.6 122.6l-1.2 1.2" fill="none" stroke="#000084" stroke-width=".18"/>
<g fill="#008400" stroke="#008400" stroke-width=".18">
<circle cx="114.3" cy="58" r=".46"/>
<circle cx="114.3" cy="60.6" r=".46"/>
<circle cx="114.3" cy="68.2" r=".46"/>
<circle cx="114.3" cy="65.7" r=".46"/>
<circle cx="114.3" cy="63.1" r=".46"/>
<circle cx="189.2" cy="98.2" r=".46"/>
<circle cx="172.8" cy="79.1" r=".46"/>
<circle cx="122.6" cy="60.6" r=".46"/>
<circle cx="125.7" cy="58" r=".46"/>
<circle cx="118.1" cy="51.2" r=".46"/>
<circle cx="242.8" cy="79.1" r=".46"/>
<circle cx="214.1" cy="60.6" r=".46"/>
<circle cx="227.6" cy="75.4" r=".46"/>
<circle cx="242.8" cy="73.3" r=".46"/>
<circle cx="252.2" cy="102.2" r=".46"/>
<circle cx="242.8" cy="55.2" r=".46"/>
<circle cx="118.1" cy="51" r=".46"/>
<circle cx="267.8" cy="130.8" r=".46"/>
<circle cx="265.3" cy="130.8" r=".46"/>
</g>
<g font-size="2.8" fill="#0000c2">
<text x="205.6" y="155.2">leave extra IOs available</text>
<text x="76.7" y="174">leave extra IOs available</text>
</g>
<text font-size="2.8" fill="#840000" x="178" y="190.6">Title:</text>
<g font-size="2.1" fill="#840000">
<text x="178" y="184">Sheet: /</text>
<text x="178" y="186.7">File: VestibularVR abstract project v1.x.kicad_sch</text>
<text x="178" y="196.9">KiCad E.D.A. kicad (6.0.7)</text>
<text x="178" y="194.1">Size: A4</text>
<text x="200" y="194.1">Date:</text>
<text x="263" y="194.1">Rev:</text>
<text x="263" y="196.9">Id: 1/5</text>
</g>
<g font-size="1.8" fill="#840000">
<text x="35" y="11.9">1</text>
<text x="85" y="11.9">2</text>
<text x="135" y="11.9">3</text>
<text x="185" y="11.9">4</text>
<text x="235" y="11.9">5</text>
<text x="285" y="11.9">6</text>
<text x="10.3" y="35.9">A</text>
<text x="111.3" y="35.6">1</text>
<text x="285.3" y="35.9">A</text>
<text x="29.4" y="41.9">2</text>
<text x="111.3" y="40.6">3</text>
<text x="29.4" y="44.4">1</text>
<text x="111.3" y="43.2">2</text>
<text x="29.4" y="53.3">2</text>
<text x="117.9" y="50.3" transform="rotate(-90 117.9 50.3)">4</text>
<text x="120.4" y="50.3" transform="rotate(-90 120.4 50.3)">5</text>
<text x="246" y="51.7" transform="rotate(-90 246 51.7)">1</text>
<text x="248.5" y="51.7" transform="rotate(-90 248.5 51.7)">2</text>
<text x="29.4" y="55.9">1</text>
<text x="115.7" y="57.8">1</text>
<text x="115.7" y="60.3">2</text>
<text x="115.7" y="62.9">3</text>
<text x="115.7" y="65.4">4</text>
<text x="29.4" y="70.5">1</text>
<text x="115.7" y="67.9">5</text>
<text x="246" y="69.2" transform="rotate(-90 246 69.2)">1</text>
<text x="248.5" y="69.2" transform="rotate(-90 248.5 69.2)">2</text>
<text x="29.4" y="73">2</text>
<text x="29.4" y="75.6">3</text>
<text x="170.1" y="77.7" transform="rotate(-90 170.1 77.7)">1</text>
<text x="172.6" y="77.7" transform="rotate(-90 172.6 77.7)">2</text>
<text x="29.4" y="78.1">4</text>
<text x="29.4" y="80.6">5</text>
<text x="29.4" y="83.2">6</text>
<text x="10.3" y="85.9">B</text>
<text x="29.4" y="85.7">7</text>
<text x="156.2" y="84.9" transform="rotate(-90 156.2 84.9)">1</text>
<text x="158.7" y="84.9" transform="rotate(-90 158.7 84.9)">2</text>
<text x="285.3" y="85.9">B</text>
<text x="29.4" y="95.9">1</text>
<text x="29.4" y="98.4">2</text>
<text x="29.4" y="101">3</text>
<text x="186.8" y="97.9">1</text>
<text x="186.8" y="100.5">2</text>
<text x="29.4" y="103.5">4</text>
<text x="29.4" y="106">5</text>
<text x="29.4" y="108.6">6</text>
<text x="29.4" y="111.1">7</text>
<text x="178.6" y="117.9">1</text>
<text x="258.5" y="114.3">1</text>
<text x="258.5" y="119.4">3</text>
<text x="29.4" y="123.2">1</text>
<text x="29.4" y="125.7">2</text>
<text x="178.6" y="120.4">2</text>
<text x="178.6" y="122.9">3</text>
<text x="178.6" y="125.5">4</text>
<text x="258.5" y="121.9">2</text>
<text x="29.4" y="128.3">3</text>
<text x="178.6" y="128">5</text>
<text x="265" y="129" transform="rotate(-90 265 129)">4</text>
<text x="267.6" y="129" transform="rotate(-90 267.6 129)">5</text>
<text x="10.3" y="135.9">C</text>
<text x="252.9" y="137.9">1</text>
<text x="285.3" y="135.9">C</text>
<text x="30" y="138.4">1</text>
<text x="30" y="141">2</text>
<text x="30" y="143.5">3</text>
<text x="178.6" y="142.1">1</text>
<text x="252.9" y="140.5">2</text>
<text x="178.6" y="144.6">2</text>
<text x="178.6" y="147.2">3</text>
<text x="36.1" y="155.6">3</text>
<text x="252.6" y="150.6">1</text>
<text x="252.6" y="153.2">2</text>
<text x="36.1" y="160.6">1</text>
<text x="36.1" y="158.1">2</text>
<text x="36.3" y="172.1">2</text>
<text x="36.3" y="169.5">3</text>
<text x="36.3" y="174.6">1</text>
<text x="10.3" y="185.9">D</text>
<text x="285.3" y="185.9">D</text>
<text x="35" y="199.9">1</text>
<text x="85" y="199.9">2</text>
<text x="135" y="199.9">3</text>
<text x="185" y="199.9">4</text>
<text x="235" y="199.9">5</text>
<text x="285" y="199.9">6</text>
</g>
<g font-size="1.8" fill="#0000c2">
<text x="149.2" y="15">Rotary Joint</text>
<text x="202.6" y="15">Bonsai PC interface</text>
<text x="43.8" y="18.9">Camera1 USB bus</text>
<text x="168.3" y="18.9">Camera1 USB bus</text>
<text x="44.4" y="27.2">Camera2 USB bus</text>
<text x="168.9" y="27.2">Camera2 USB bus</text>
<text x="127.1" y="41.8">harp USB</text>
<text x="133.1" y="57.8">5 IOs bus</text>
<text x="15.9" y="84.6">new</text>
<text x="15.9" y="86.6">PAA5100JE</text>
<text x="15.9" y="88.7">Near Optical Flow SPI Breakout</text>
<text x="15.9" y="90.7">sphere moving detedtion</text>
<text x="158.9" y="95.5">harp</text>
<text x="158.9" y="97.6">MainClock</text>
<text x="158.9" y="99.6">Genenator</text>
<text x="149.9" y="114.5">Rotary Encoder</text>
<text x="15.9" y="129">sensor to</text>
<text x="15.9" y="131.1">new photodiode</text>
<text x="15.9" y="133.1">know mouse tongue on water</text>
<text x="15.9" y="135.2">&gt;&gt; decide photodiode PN !!!</text>
<text x="149.2" y="136.8">Hall effect sensor</text>
<text x="259" y="141.3">Treadmill &amp; Step control</text>
<text x="259" y="143.4">pins available</text>
<text x="259" y="145.4">to test open &amp;</text>
<text x="259" y="147.5">closed loop control</text>
<text x="38.9" y="163.7">new water valve control</text>
<text x="38.9" y="165.7">&gt;&gt; decide valve PN!!!</text>
<text x="17.8" y="185.2">Headstage</text>
<text x="118.1" y="185.2">ONIX commutator</text>
<text x="139.1" y="185.2">ONIX Board</text>
<text x="17.8" y="190.3">Optical interface</text>
<text x="118.1" y="190.9">Optical commutator</text>
<text x="144.8" y="190.9">Laser</text>
</g>
<g font-size="1.8" fill="#008484">
<text x="59.2" y="32.2">H1 - Onboard Harp Configuration</text>
<text x="123.9" y="35.2">J?</text>
<text x="26.3" y="41.2">J1</text>
<text x="114" y="36.4">VBUS</text>
<text x="114" y="41.5">D+</text>
<text x="123.3" y="37.1">USB_B</text>
<text x="16.5" y="47.2">Camera1_trigger</text>
<text x="118.7" y="47.5" transform="rotate(-90 118.7 47.5)">GND</text>
<text x="121.3" y="47.5" transform="rotate(-90 121.3 47.5)">Shield</text>
<text x="240.7" y="47.2">12V H1 main power Input</text>
<text x="243.8" y="42.4">+12P</text>
<text x="26.3" y="52.6">J?</text>
<text x="31.1" y="50">GNDD</text>
<text x="112.3" y="53">GNDD</text>
<text x="123.6" y="53.2">+12P</text>
<text x="249.7" y="50.2">J?</text>
<text x="17.1" y="58.7">Camera2_trigger</text>
<text x="250.8" y="56.6">GNDD</text>
<text x="32.3" y="61.5">GNDD</text>
<text x="123.8" y="62.5">GNDD</text>
<text x="240.6" y="65">24V H2 main power Input</text>
<text x="243.7" y="61.7">+24V</text>
<text x="17.1" y="68.8">Optical flow 1</text>
<text x="25.6" y="66.3">J?</text>
<text x="34.5" y="68.8">+3.3V</text>
<text x="116.4" y="70.7">J?</text>
<text x="211.5" y="71">GNDD</text>
<text x="235.4" y="71.5">+5V</text>
<text x="250.2" y="67.9">J?</text>
<text x="117.6" y="73.5">H1 board IOs</text>
<text x="154.4" y="77.7">J?</text>
<text x="173.8" y="75.4">J?</text>
<text x="230.8" y="75.8">+3.3V</text>
<text x="250.8" y="74.3">GNDD</text>
<text x="142.2" y="80.4">Clock Generator power</text>
<text x="174.3" y="78.2">H1 clock</text>
<text x="198" y="81.1">H2 - Harp Motor device</text>
<text x="222.4" y="80.1">GNDD</text>
<text x="254.4" y="82.9">SW1</text>
<text x="172.4" y="86.1">GNDD</text>
<text x="17.7" y="94.9">Optical flow 2</text>
<text x="25.6" y="92.3">J?</text>
<text x="31.7" y="90.7">GNDD</text>
<text x="34.5" y="94.9">+3.3V</text>
<text x="155.6" y="92.7">GNDD</text>
<text x="184.1" y="95.1">J?</text>
<text x="246.8" y="90.2">SW_Push_Open</text>
<text x="180.6" y="96.9">H2 clock</text>
<text x="254" y="97.6">R?</text>
<text x="188.4" y="107.1">GNDD</text>
<text x="196.9" y="106.7">+5V</text>
<text x="254" y="107.1">R?</text>
<text x="196.8" y="113.9">+5V</text>
<text x="247" y="111.5">GNDD</text>
<text x="271.1" y="113.9">J?</text>
<text x="31.7" y="116.1">GNDD</text>
<text x="175.5" y="117.1">J?</text>
<text x="261.2" y="115.2">VBUS</text>
<text x="270.5" y="115.8">USB_B</text>
<text x="21.7" y="122.2">Lick_port_1</text>
<text x="26.9" y="120.3">J?</text>
<text x="59" y="122.2">+3.3V</text>
<text x="182.8" y="124.5">GNDD</text>
<text x="261.2" y="120.3">D+</text>
<text x="265.9" y="126.2" transform="rotate(-90 265.9 126.2)">GND</text>
<text x="268.5" y="126.2" transform="rotate(-90 268.5 126.2)">Shield</text>
<text x="21.1" y="137.4">Lick_port_2</text>
<text x="26.9" y="135.5">J?</text>
<text x="31.7" y="133.2">GNDD</text>
<text x="59.4" y="137.4">+3.3V</text>
<text x="252.5" y="136.9">Treadmill</text>
<text x="254.5" y="135.1">J?</text>
<text x="265.2" y="137.4">GNDD</text>
<text x="175.5" y="138.8">J?</text>
<text x="196.4" y="138.2">+3.3V</text>
<text x="32.3" y="148.5">GNDD</text>
<text x="185.4" y="146.2">GNDD</text>
<text x="249.1" y="146.9">GNDD</text>
<text x="20.4" y="153.7">reward valve board 1</text>
<text x="59.5" y="153.9">+12V</text>
<text x="257.5" y="152.3">J?</text>
<text x="257.7" y="154.3">Treadmill</text>
<text x="29.8" y="156.5">J?</text>
<text x="39.4" y="160.3">reward valve 1</text>
<text x="248.6" y="160.1">GNDD</text>
<text x="20.2" y="167.2">reward valve board 2</text>
<text x="38.4" y="165.6">GNDD</text>
<text x="59.8" y="167.9">+12V</text>
<text x="30.7" y="171.1">J?</text>
<text x="38.7" y="179.6">GNDD</text>
<text x="39.6" y="174.2">reward valve 2</text>
</g>
<g font-size="1.8" fill="#f00">
<text x="39.4" y="41.8">Camera1_trigger</text>
<text x="38.7" y="53.2">Camera2_trigger</text>
<text x="130.8" y="65.3">harp H1 board Rx</text>
<text x="130.8" y="62.8">harp H1 board Tx</text>
<text x="130.8" y="67.8">harp H1 Clock In</text>
<text x="188.4" y="85.8" transform="rotate(-90 188.4 85.8)">harp H2 device Tx</text>
<text x="192.3" y="86.1" transform="rotate(-90 192.3 86.1)">harp H2 device Rx</text>
</g>
<g font-size="1.8" fill="#848400">
<text x="92.1" y="36.4">harp USB power</text>
<text x="95" y="41.5">harp USB D+</text>
<text x="58" y="42.8">Cam1_conn_trigger</text>
<text x="95.4" y="44.1">harp USB D-</text>
<text x="93.4" y="51.8">harp USB GND</text>
<text x="58" y="54.2">Cam2_conn_trigger</text>
<text x="88.2" y="58.7">harp H1 board power</text>
<text x="89.4" y="61.2">harp H1 board GND</text>
<text x="91.3" y="63.7">harp H1 board Tx</text>
<text x="91.1" y="66.3">harp H1 board Rx</text>
<text x="91.9" y="68.8">harp H1 Clock In</text>
<text x="58" y="76.4">Optical Flow 1 SCK</text>
<text x="58" y="73.9">Optical Flow 1 CS</text>
<text x="58" y="79">Optical Flow 1 MOSI</text>
<text x="58" y="81.5">Optical Flow 1 MISO</text>
<text x="58" y="84.1">Optical Flow 1 INT</text>
<text x="197.2" y="89.1">harp H2 device Rx</text>
<text x="197.2" y="92.3">harp H2 device Tx</text>
<text x="228.2" y="95.3" transform="rotate(-90 228.2 95.3)">harp H2 GND</text>
<text x="237.6" y="95.3" transform="rotate(-90 237.6 95.3)">5V power rail</text>
<text x="58" y="101.8">Optical Flow 2 SCK</text>
<text x="58" y="99.3">Optical Flow 2 CS</text>
<text x="197.2" y="98.8">harp H2 Clock In</text>
<text x="233.8" y="96.3" transform="rotate(-90 233.8 96.3)">3V3 power rail</text>
<text x="243.5" y="96.3" transform="rotate(-90 243.5 96.3)">24V power rail</text>
<text x="58" y="106.9">Optical Flow 2 MISO</text>
<text x="58" y="104.4">Optical Flow 2 MOSI</text>
<text x="229.6" y="102.9">Emergency STOP</text>
<text x="58" y="109.5">Optical Flow 2 INT</text>
<text x="227.9" y="115.2">harp H2 USB power</text>
<text x="230.8" y="120.3">harp H2 USB D+</text>
<text x="231.2" y="122.8">harp H2 USB D-</text>
<text x="58" y="126.6">Lick_port_1</text>
<text x="197.2" y="126.4">Rotary Encoder input 1</text>
<text x="197.2" y="128.9">Rotary Encoder input 2</text>
<text x="229.2" y="131.4">harp H2 USB GND</text>
<text x="58" y="141.9">Lick_port_2</text>
<text x="230.2" y="138.8">Treadmill motion</text>
<text x="197.2" y="148.1">Hall effect sensor input</text>
<text x="228.4" y="151.5">Step Motor Control</text>
<text x="16.4" y="161.5">reward valve GND</text>
<text x="18.1" y="157.2">reward valve V+</text>
<text x="18.8" y="159.6">reward valve in</text>
<text x="58" y="159">reward_valve_1</text>
<text x="18.1" y="170.7">reward valve V+J?</text>
<text x="18.8" y="173.1">reward valve in</text>
<text x="58" y="173">reward_valve_2</text>
<text x="16.4" y="175">reward valve GND</text>
</g>
<g font-size="1.4" fill="#0000c2">
<text x="203.2" y="20.3">Camera1_USB</text>
<text x="203.5" y="28.2">Camera2_USB</text>
<text x="209.2" y="33.9">USB_harp_iterface_2</text>
<text x="203.2" y="42.3">USB_harp_iterface_1</text>
<text x="160" y="118.5">5V~24V</text>
<text x="161.9" y="121">GND</text>
<text x="154.3" y="128.6">conn B phase</text>
<text x="154.3" y="126.1">conn A phase</text>
<text x="160.7" y="142.7">3V~5V</text>
<text x="151.1" y="147.8">Hall signal output</text>
<text x="161.9" y="145.3">GND</text>
</g>
<g font-size="1.4" fill="#f00">
<text x="36.8" y="75.5">SCK_1</text>
<text x="36.8" y="73">CS_1</text>
<text x="36.8" y="80.6">MISO_1</text>
<text x="36.8" y="78.1">MOSI_1</text>
<text x="36.8" y="83.2">INT_1</text>
<text x="36.8" y="98.4">CS_2</text>
<text x="36.8" y="100.9">SCK_2</text>
<text x="36.8" y="106">MISO_2</text>
<text x="36.8" y="103.5">MOSI_2</text>
<text x="36.8" y="108.6">INT_2</text>
<text x="36.8" y="125.7">Lick_port_1</text>
<text x="37.5" y="140.9">Lick_port_2</text>
<text x="38.5" y="158.1">reward_valve_1</text>
<text x="38.7" y="171.9">reward_valve_2</text>
</g>
<g font-size="1.1" fill="#848400">
<text x="198.2" y="158.7">File: H2 - Harp Motor device.kicad_sch</text>
<text x="59" y="178">File: H1 - Onboard Harp Configuration.kicad_sch</text>
</g>
</svg>
